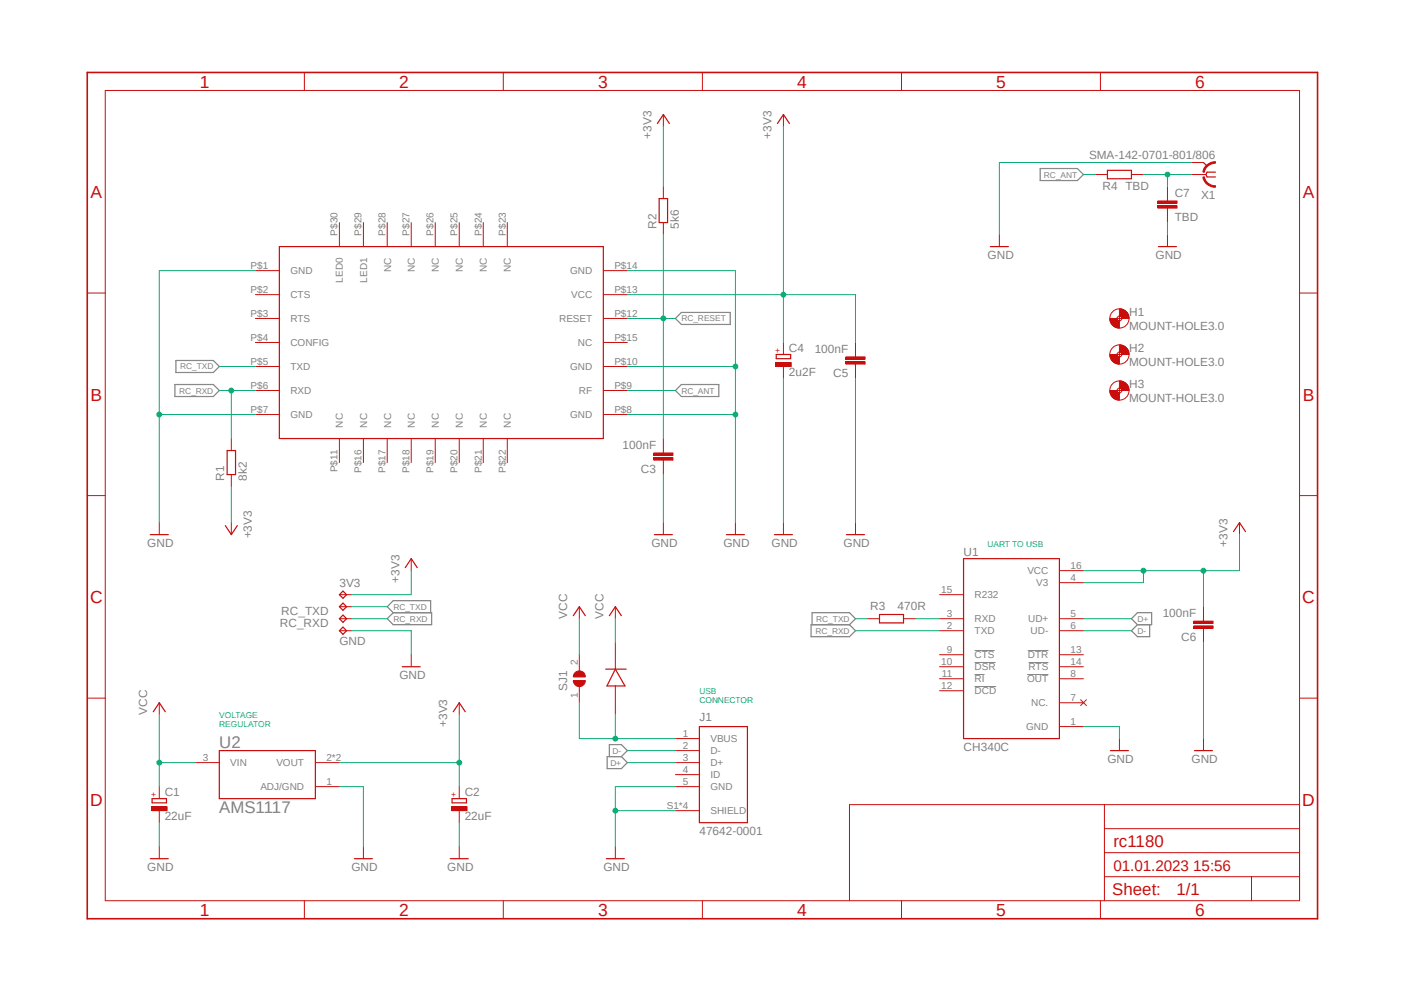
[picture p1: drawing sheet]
<svg xmlns="http://www.w3.org/2000/svg" width="297mm" height="210mm" viewBox="0 0 297 210" stroke-linecap="round" stroke-linejoin="round" font-family="sans-serif">
<path d="M17.9 15l261.2 179.9M279.1 15l-261.2 179.9" fill="none" stroke="#fff" stroke-width=".21"/>
<path d="M206.2 137.6h4.2M217.4 137.6h4.4M206.2 145.2h4.5M206.2 140.1h4.4M206.2 142.7h2.1M217.3 142.7h4.5M217.6 140.1h4.2" fill="none" stroke="#808080" stroke-width=".21"/>
<g fill="none" stroke="#808080" stroke-width=".25">
<path d="M220 35.6h7.9l1.3 1.3-1.3 1.3h-7.9zM37.2 76.2h7.9l1.3 1.3-1.3 1.3h-7.9zM144.1 66.1h10.4v2.5h-10.4l-1.2-1.2zM37 81.3h8.1l1.3 1.3-1.3 1.3h-8.1zM144.1 81.3h8v2.6h-8l-1.2-1.3zM81.9 130.9l1.3-1.3h8.1v2.5h-8.1zM83.2 129.6l-1.3-1.3 1.3-1.3h7.9v2.6M171.6 132.1h8.1l1.3 1.3-1.3 1.3h-8.1zM171.8 132.1v-2.5h7.9l1.3 1.3-1.3 1.2M239.4 130.9l1.2-1.3h3v2.5h-3zM240.6 132.1l-1.2 1.3 1.2 1.3h2.6v-2.6M128.4 160h3l1.3 1.3-1.3 1.3h-3z"/>
<path d="M128.9 160v-2.5h2.5l1.3 1.2-1.3 1.3"/>
</g>
<g fill="none" stroke="#c90d0c" stroke-width=".21">
<path d="M140.3 24.2v2.6M140.3 39.5v2.5M165.7 24.2v2.6M54 57.2h5.1M71.8 47.1v5.1M76.9 47.1v5.1M81.9 47.1v5.1M87 47.1v5.1M92.1 47.1v5.1M97.2 47.1v5.1M102.2 47.1v5.1M107.3 47.1v5.1"/>
<path d="M127.6 57.2h5.1M140.3 47.1v2.5M54 62.3h5.1M54 67.4h5.1M54 72.4h5.1M54 77.5h5.1M127.6 62.3h5.1M127.6 67.4h5.1M127.6 72.4h5.1M127.6 77.5h5.1M48.9 92.8v2.5M54 82.6h5.1"/>
<path d="M54 87.7h5.1M71.8 92.8v5M76.9 92.8v5M81.9 92.8v5M87 92.8v5M92.1 92.8v5M97.2 92.8v5M102.2 92.8v5M107.3 92.8v5M127.6 82.6h5.1M127.6 87.7h5.1M33.7 110.5v2.6"/>
<path d="M48.9 100.4v2.5M48.9 110.5v2.6M140.3 110.5v2.6M155.6 110.5v2.6M165.7 110.5v2.6M262.2 110.5v2.6M183.5 130.9h2.6M191.1 130.9h2.6M198.8 138.5h5M198.8 125.8h5M198.8 130.9h5M198.8 133.4h5"/>
<path d="M224.1 138.5h5.1M224.1 130.9h5.1M224.1 133.4h5.1M224.1 123.2h5.1M224.1 120.7h5.1M254.6 130.9v.5M254.6 132.9v.5M97.2 148.6v2.6M142.9 156.2h5.1M142.9 158.7h5.1M198.8 146.1h5M198.8 141h5"/>
<path d="M198.8 143.6h5M224.1 141h5.1M224.1 143.6h5.1M224.1 153.7h5.1M224.1 148.6h5.1M228.6 148l1.2 1.2M229.8 148l-1.2 1.2M236.8 156.2v2.5M41.3 161.3h5.1M66.7 161.3h5.1M66.7 166.4h5.1M76.9 179.1v2.5"/>
<path d="M130.2 179.1v2.5M142.9 161.3h5.1M142.9 166.4h5.1M142.9 171.4h5.1M142.9 163.8h5.1"/>
</g>
<g fill="none" stroke="#c90d0c" stroke-width=".25">
<path d="M139.1 26.1l1.2-1.9 1.3 1.9M164.5 26.1l1.2-1.9 1.3 1.9M59.1 52.2h68.5v40.6h-68.5zM139.4 42h1.8v5.1h-1.8zM48 95.3h1.8v5.1h-1.8zM31.8 113.1h3.8M47.7 111.2l1.2 1.9 1.3-1.9M138.4 113.1h3.8M153.7 113.1h3.8M163.8 113.1h3.8M203.8 118.2h20.3v38h-20.3zM260.9 112.4l1.3-1.9 1.3 1.9"/>
<path d="M186.1 130h5v1.7h-5zM46.4 158.7h20.3v10.2h-20.3zM95.9 150.5l1.3-1.9 1.2 1.9M148 153.7h10.1v20.3h-10.1zM234.9 158.7h3.8M75 181.6h3.8M128.3 181.6h3.8"/>
</g>
<path d="M252.6 131.4h4v.5h-4z" fill-rule="evenodd" fill="#c90d0c"/>
<path d="M252.6 131.4h4v.5h-4z" fill="none" stroke="#c90d0c" stroke-width=".21"/>
<path d="M252.6 132.4h4v.5h-4z" fill-rule="evenodd" fill="#c90d0c"/>
<path d="M181 75v.5M181 77v.5M252.6 132.4h4v.5h-4zM254.6 128.3v2.6M254.6 133.4v2.5" fill="none" stroke="#c90d0c" stroke-width=".21"/>
<path d="M178.9 75.5h4.1v.5h-4.1z" fill-rule="evenodd" fill="#c90d0c"/>
<path d="M178.9 75.5h4.1v.5h-4.1z" fill="none" stroke="#c90d0c" stroke-width=".21"/>
<path d="M178.9 76.5h4.1v.5h-4.1z" fill-rule="evenodd" fill="#c90d0c"/>
<path d="M178.9 76.5h4.1v.5h-4.1zM181 72.4v2.6M181 77.5v2.6M181 110.5v2.6M254.6 156.2v2.5" fill="none" stroke="#c90d0c" stroke-width=".21"/>
<path d="M179.1 113.1h3.8M252.7 158.7h3.8M32.2 168.9h3v.9h-3z" fill="none" stroke="#c90d0c" stroke-width=".25"/>
<path d="M32 170.6h3.3v.8h-3.3z" fill-rule="evenodd" fill="#c90d0c"/>
<path d="M32 170.6h3.3v.8h-3.3zM33.7 166.4v2.5M33.7 171.4v2.6" fill="none" stroke="#c90d0c" stroke-width=".21"/>
<path d="M164.2 75h3.1v.9h-3.1z" fill="none" stroke="#c90d0c" stroke-width=".25"/>
<path d="M164.1 76.7h3.3v.8h-3.3z" fill-rule="evenodd" fill="#c90d0c"/>
<path d="M164.1 76.7h3.3v.8h-3.3zM165.7 72.4v2.6M165.7 77.5v2.6" fill="none" stroke="#c90d0c" stroke-width=".21"/>
<path d="M95.6 168.9h3.1v.9h-3.1z" fill="none" stroke="#c90d0c" stroke-width=".25"/>
<path d="M95.5 170.6h3.3v.8h-3.3z" fill-rule="evenodd" fill="#c90d0c"/>
<path d="M130.2 128.3v2.6M130.2 135.9v5.6M33.7 148.6v2.6M130.2 145.1v6.1M33.7 179.1v2.5M95.5 170.6h3.3v.8h-3.3zM97.2 166.4v2.5M97.2 171.4v2.6M97.2 179.1v2.5" fill="none" stroke="#c90d0c" stroke-width=".21"/>
<path d="M128.9 130.2l1.3-1.9 1.2 1.9M32.4 150.5l1.3-1.9 1.3 1.9M128.1 141.5h4.4M130.2 141.5l2 3.6h-3.8zM31.8 181.6h3.8M95.2 181.6h3.9" fill="none" stroke="#c90d0c" stroke-width=".25"/>
<path d="M121.7 142.2a1.27 1.27 0 0 1 1.4-.2 1.27 1.27 0 0 1 .7 1.2h-2.5l.1-.6z" fill-rule="evenodd" fill="#c90d0c"/>
<path d="M121.7 142.2a1.27 1.27 0 0 1 1.4-.2 1.27 1.27 0 0 1 .7 1.2h-2.5l.1-.6z" fill="none" stroke="#c90d0c" stroke-width=".21"/>
<path d="M121.3 143.9h2.5a1.27 1.27 0 0 1-1.2 1.3 1.27 1.27 0 0 1-1.3-1.3z" fill-rule="evenodd" fill="#c90d0c"/>
<g fill="none" stroke="#c90d0c" stroke-width=".21">
<path d="M22.3 19.1h252.6v171.4h-252.6zM64.4 15.3v3.8M106.5 15.3v3.8M148.6 15.3v3.8M190.7 15.3v3.8M232.8 15.3v3.8M254.6 36.9h.5M18.5 62h3.8M274.9 62h3.8M18.5 104.8h3.8M274.9 104.8h3.8M122.6 128.3v2.6"/>
<path d="M122.6 138.5v3.4M18.5 147.7h3.8M121.3 143.9h2.5a1.27 1.27 0 0 1-1.2 1.3 1.27 1.27 0 0 1-1.3-1.3zM122.6 145.2v3.4M274.9 147.7h3.8M233.6 170.2v20.3M233.6 175.3h41.3M274.9 170.2h-95.2v20.3M64.4 190.5v3.8M106.5 190.5v3.8M148.6 190.5v3.8M190.7 190.5v3.8"/>
<path d="M232.8 190.5v3.8M233.6 185.4h41.3M233.6 180.3h41.3M264.8 185.4v5.1"/>
</g>
<path d="M254.6 34.4l.8 .7M257.1 36.4h-1.7l-.3 .5 .3 .5h1.7M121.3 130.2l1.3-1.9 1.2 1.9" fill="none" stroke="#c90d0c" stroke-width=".25"/>
<path d="M18.5 15.3h260.2v179h-260.2z" fill="none" stroke="#c90d0c" stroke-width=".34"/>
<path d="M254.5 37.5l.3-.1a2.35 2.35 0 0 0 2.3 1.9v.3a2.58 2.58 0 0 1-2.6-2.1z" fill-rule="evenodd" fill="#c90d0c"/>
<path d="M254.5 37.5l.3-.1a2.35 2.35 0 0 0 2.3 1.9v.3a2.58 2.58 0 0 1-2.6-2.1z" fill="none" stroke="#c90d0c" stroke-width=".21"/>
<path d="M255.1 35a2.55 2.55 0 0 1 2-.8v.3a2.44 2.44 0 0 0-2.3 1.9h-.3v-.3z" fill-rule="evenodd" fill="#c90d0c"/>
<path d="M252.1 36.9h2.5M252.1 34.4h2.5M255.1 35a2.55 2.55 0 0 1 2-.8v.3a2.44 2.44 0 0 0-2.3 1.9h-.3v-.3zM211.4 49.6v2.6" fill="none" stroke="#c90d0c" stroke-width=".21"/>
<path d="M209.5 52.2h3.8" fill="none" stroke="#c90d0c" stroke-width=".25"/>
<path d="M236.8 65.3a1.99 1.99 0 0 1 2 2.1h-1.5l-.1-.4-.4-.2z" fill-rule="evenodd" fill="#c90d0c"/>
<path d="M236.8 65.3a1.99 1.99 0 0 1 2 2.1h-1.5l-.1-.4-.4-.2z" fill="none" stroke="#c90d0c" stroke-width=".21"/>
<path d="M234.8 67.4h1.5l.2 .3 .3 .2v1.5a1.97 1.97 0 0 1-2-2z" fill-rule="evenodd" fill="#c90d0c"/>
<g fill="none" stroke="#c90d0c" stroke-width=".21">
<path d="M234.8 67.4h1.5l.2 .3 .3 .2v1.5a1.97 1.97 0 0 1-2-2zM236.3 67.4h1M236.8 66.8v1.1"/>
<circle cx="236.8" cy="67.4" r="2.04"/>
<circle cx="236.8" cy="67.4" r=".51"/>
</g>
<path d="M236.8 72.9a1.99 1.99 0 0 1 2 2.1h-1.5l-.1-.4-.4-.1z" fill-rule="evenodd" fill="#c90d0c"/>
<path d="M236.8 72.9a1.99 1.99 0 0 1 2 2.1h-1.5l-.1-.4-.4-.1z" fill="none" stroke="#c90d0c" stroke-width=".21"/>
<path d="M234.8 75h1.5l.2 .4 .3 .1v1.5a1.97 1.97 0 0 1-2-2z" fill-rule="evenodd" fill="#c90d0c"/>
<g fill="none" stroke="#c90d0c" stroke-width=".21">
<path d="M234.8 75h1.5l.2 .4 .3 .1v1.5a1.97 1.97 0 0 1-2-2zM236.3 75h1M236.8 74.5v1"/>
<circle cx="236.8" cy="75" r="2.04"/>
<circle cx="236.8" cy="75" r=".51"/>
</g>
<path d="M236.8 80.6a1.99 1.99 0 0 1 2 2h-1.5l-.1-.3-.4-.2z" fill-rule="evenodd" fill="#c90d0c"/>
<path d="M236.8 80.6a1.99 1.99 0 0 1 2 2h-1.5l-.1-.3-.4-.2z" fill="none" stroke="#c90d0c" stroke-width=".21"/>
<path d="M234.8 82.6h1.5l.2 .4 .3 .1v1.5a1.97 1.97 0 0 1-2-2z" fill-rule="evenodd" fill="#c90d0c"/>
<g fill="none" stroke="#c90d0c" stroke-width=".21">
<path d="M231.7 36.9h2.6M239.4 36.9h2.5M247 42v.5M247 44v.5M247 49.6v2.6M234.8 82.6h1.5l.2 .4 .3 .1v1.5a1.97 1.97 0 0 1-2-2zM236.3 82.6h1M236.8 82.1v1"/>
<circle cx="236.8" cy="82.6" r="2.04"/>
<circle cx="236.8" cy="82.6" r=".51"/>
</g>
<path d="M234.3 36h5.1v1.8h-5.1zM245.1 52.2h3.8" fill="none" stroke="#c90d0c" stroke-width=".25"/>
<path d="M244.9 43.5h4.1v.5h-4.1z" fill-rule="evenodd" fill="#c90d0c"/>
<path d="M244.9 43.5h4.1v.5h-4.1z" fill="none" stroke="#c90d0c" stroke-width=".21"/>
<path d="M244.9 42.5h4.1v.5h-4.1z" fill-rule="evenodd" fill="#c90d0c"/>
<path d="M247 39.5v2.5M244.9 42.5h4.1v.5h-4.1zM247 44.5v2.6M140.3 95.3v.5M140.3 97.3v.5" fill="none" stroke="#c90d0c" stroke-width=".21"/>
<path d="M138.3 95.8h4.1v.5h-4.1z" fill-rule="evenodd" fill="#c90d0c"/>
<path d="M138.3 95.8h4.1v.5h-4.1z" fill="none" stroke="#c90d0c" stroke-width=".21"/>
<path d="M138.3 96.8h4.1v.5h-4.1z" fill-rule="evenodd" fill="#c90d0c"/>
<path d="M138.3 96.8h4.1v.5h-4.1zM140.3 92.8v2.5M140.3 97.8v2.6M87 118.2v2.5M71.8 133.4h2.5M71.8 130.9h2.5M71.8 128.3h2.5M71.8 125.8h2.5M87 138.5v2.5" fill="none" stroke="#c90d0c" stroke-width=".21"/>
<path d="M71.8 130.9l.8-.8 .7 .8-.7 .7zM71.8 125.8l.8-.8 .7 .8-.7 .7zM72.6 132.6l.7 .8-.7 .8-.8-.8zM72.6 127.6l.7 .7-.7 .8-.8-.8zM85.7 120.1l1.3-1.9 1.3 1.9M85.1 141h3.8" fill="none" stroke="#c90d0c" stroke-width=".25"/>
<path d="M54 57.2h-20.3v53.3M33.7 87.7h20.3" fill="none" stroke="#0dab76" stroke-width=".21"/>
<circle cx="33.7" cy="87.7" r=".51" fill="#0dab76"/>
<g fill="none" stroke="#0dab76" stroke-width=".21">
<path d="M132.7 57.2h22.9v53.3M132.7 87.7h22.9"/>
<circle cx="33.7" cy="87.7" r=".51"/>
</g>
<circle cx="155.6" cy="87.7" r=".51" fill="#0dab76"/>
<g fill="none" stroke="#0dab76" stroke-width=".21">
<path d="M132.7 77.5h22.9"/>
<circle cx="155.6" cy="87.7" r=".51"/>
</g>
<circle cx="155.6" cy="77.5" r=".51" fill="#0dab76"/>
<g fill="none" stroke="#0dab76" stroke-width=".21">
<path d="M140.3 100.4v10.1M130.2 171.4h12.7M142.9 166.4h-12.7v12.7"/>
<circle cx="155.6" cy="77.5" r=".51"/>
</g>
<circle cx="130.2" cy="171.4" r=".51" fill="#0dab76"/>
<g fill="none" stroke="#0dab76" stroke-width=".21">
<path d="M165.7 26.8v35.5h-33M252.1 34.4h-40.7v15.2M247 47.1v2.5M165.7 80.1v30.4M181 80.1v30.4M74.3 133.4h12.7v5.1M254.6 135.9v20.3M229.2 153.7h7.6v2.5M33.7 174v5.1M71.8 166.4h5.1v12.7M97.2 174v5.1"/>
<circle cx="130.2" cy="171.4" r=".51"/>
</g>
<circle cx="165.7" cy="62.3" r=".51" fill="#0dab76"/>
<g fill="none" stroke="#0dab76" stroke-width=".21">
<path d="M140.3 26.8v12.7M165.7 72.4v-10.1h15.3v10.1M48.9 102.9v7.6M262.2 113.1v7.6h-33M241.9 120.7v2.5h-12.7"/>
<circle cx="165.7" cy="62.3" r=".51"/>
</g>
<circle cx="241.9" cy="120.7" r=".51" fill="#0dab76"/>
<g fill="none" stroke="#0dab76" stroke-width=".21">
<path d="M254.6 120.7v7.6"/>
<circle cx="241.9" cy="120.7" r=".51"/>
</g>
<circle cx="254.6" cy="120.7" r=".51" fill="#0dab76"/>
<g fill="none" stroke="#0dab76" stroke-width=".21">
<path d="M97.2 151.2v15.2M71.8 161.3h25.4"/>
<circle cx="254.6" cy="120.7" r=".51"/>
</g>
<circle cx="97.2" cy="161.3" r=".51" fill="#0dab76"/>
<g fill="none" stroke="#0dab76" stroke-width=".21">
<path d="M46.4 77.5h7.6M46.4 82.6h7.6M48.9 82.6v10.2M74.3 128.3h7.6M87 120.7v5.1h-12.7M181 130.9h2.5"/>
<circle cx="97.2" cy="161.3" r=".51"/>
</g>
<circle cx="48.9" cy="82.6" r=".51" fill="#0dab76"/>
<g fill="none" stroke="#0dab76" stroke-width=".21">
<path d="M229.2 36.9h2.5M132.7 67.4h10.2M140.3 67.4v25.4M132.7 82.6h10.2M74.3 130.9h7.6M181 133.4h17.8M229.2 133.4h10.2M229.2 130.9h10.2M132.7 158.7h10.2M132.7 161.3h10.2"/>
<circle cx="48.9" cy="82.6" r=".51"/>
</g>
<circle cx="140.3" cy="67.4" r=".51" fill="#0dab76"/>
<g fill="none" stroke="#0dab76" stroke-width=".21">
<path d="M140.3 49.6v17.8M193.7 130.9h5.1M33.7 151.2v15.2M33.7 161.3h7.6"/>
<circle cx="140.3" cy="67.4" r=".51"/>
</g>
<circle cx="33.7" cy="161.3" r=".51" fill="#0dab76"/>
<g fill="none" stroke="#0dab76" stroke-width=".21">
<path d="M122.6 130.9v7.6M130.2 130.9v5M122.6 148.6v7.6h20.3M130.2 151.2v5"/>
<circle cx="33.7" cy="161.3" r=".51"/>
</g>
<circle cx="130.2" cy="156.2" r=".51" fill="#0dab76"/>
<g fill="none" stroke="#0dab76" stroke-width=".21">
<path d="M241.9 36.9h10.2M247 36.9v2.6"/>
<circle cx="130.2" cy="156.2" r=".51"/>
</g>
<circle cx="247" cy="36.9" r=".51" fill="#0dab76"/>
<circle cx="247" cy="36.9" r=".51" fill="none" stroke="#0dab76" stroke-width=".21"/>
<g font-size="3.7" fill="#c90d0c">
<text x="42.3" y="18.5">1</text>
<text x="84.4" y="18.5">2</text>
<text x="126.5" y="18.5">3</text>
<text x="168.6" y="18.5">4</text>
<text x="210.7" y="18.5">5</text>
<text x="252.9" y="18.5">6</text>
<text x="19.1" y="41.9">A</text>
<text x="275.6" y="41.9">A</text>
<text x="19.1" y="84.7">B</text>
<text x="275.6" y="84.7">B</text>
<text x="19" y="127.5">C</text>
<text x="275.5" y="127.5">C</text>
<text x="19" y="170.4">D</text>
<text x="275.5" y="170.4">D</text>
<text x="42.3" y="193.7">1</text>
<text x="84.4" y="193.7">2</text>
<text x="126.5" y="193.7">3</text>
<text x="168.6" y="193.7">4</text>
<text x="210.7" y="193.7">5</text>
<text x="252.9" y="193.7">6</text>
</g>
<g font-size="3.6" fill="#808080">
<text x="46.4" y="158.2">U2</text>
<text x="46.4" y="172">AMS1117</text>
</g>
<g font-size="3.6" fill="#c90d0c">
<text x="235.5" y="179.1">rc1180</text>
<text x="235.3" y="189.4">Sheet:</text>
<text x="248.9" y="189.2">1/1</text>
</g>
<text font-size="3.2" fill="#c90d0c" x="235.5" y="184.1">01.01.2023 15:56</text>
<g font-size="2.5" fill="#808080">
<text x="137.8" y="29.3" transform="rotate(-90 137.8 29.3)">+3V3</text>
<text x="163.2" y="29.3" transform="rotate(-90 163.2 29.3)">+3V3</text>
<text x="230.4" y="33.6">SMA-142-0701-801/806</text>
<text x="233.3" y="40.2">R4 TBD</text>
<text x="248.5" y="41.6">C7</text>
<text x="254.1" y="42">X1</text>
<text x="248.5" y="46.7">TBD</text>
<text x="138.9" y="48.3" transform="rotate(-90 138.9 48.3)">R2</text>
<text x="143.6" y="48.3" transform="rotate(-90 143.6 48.3)">5k6</text>
<text x="208.9" y="54.7">GND</text>
<text x="244.4" y="54.7">GND</text>
<text x="238.8" y="69.9">MOUNT-HOLE3.0</text>
<text x="238.8" y="66.8">H1</text>
<text x="166.9" y="74.5">C4</text>
<text x="172.3" y="74.6">100nF</text>
<text x="238.8" y="77.5">MOUNT-HOLE3.0</text>
<text x="238.8" y="74.4">H2</text>
<text x="166.9" y="79.6">2u2F</text>
<text x="176.2" y="79.7">C5</text>
<text x="238.8" y="82">H3</text>
<text x="238.8" y="85">MOUNT-HOLE3.0</text>
<text x="131.7" y="94.9">100nF</text>
<text x="47.4" y="101.6" transform="rotate(-90 47.4 101.6)">R1</text>
<text x="52.2" y="101.6" transform="rotate(-90 52.2 101.6)">8k2</text>
<text x="135.6" y="100">C3</text>
<text x="53.3" y="113.9" transform="rotate(-90 53.3 113.9)">+3V3</text>
<text x="31.2" y="115.6">GND</text>
<text x="137.8" y="115.6">GND</text>
<text x="153" y="115.6">GND</text>
<text x="163.2" y="115.6">GND</text>
<text x="178.4" y="115.6">GND</text>
<text x="203.8" y="117.5">U1</text>
<text x="259.7" y="115.6" transform="rotate(-90 259.7 115.6)">+3V3</text>
<text x="71.8" y="124.2">3V3</text>
<text x="84.5" y="123.2" transform="rotate(-90 84.5 123.2)">+3V3</text>
<text x="59.5" y="130.1">RC_TXD</text>
<text x="120" y="130.9" transform="rotate(-90 120 130.9)">VCC</text>
<text x="127.6" y="130.9" transform="rotate(-90 127.6 130.9)">VCC</text>
<text x="184.1" y="129">R3</text>
<text x="189.9" y="129.1">470R</text>
<text x="246" y="130.5">100nF</text>
<text x="59.2" y="132.6">RC_RXD</text>
<text x="71.8" y="136.4">GND</text>
<text x="249.9" y="135.6">C6</text>
<text x="84.5" y="143.6">GND</text>
<text x="120" y="146.1" transform="rotate(-90 120 146.1)">SJ1</text>
<text x="31.2" y="151.2" transform="rotate(-90 31.2 151.2)">VCC</text>
<text x="94.6" y="153.7" transform="rotate(-90 94.6 153.7)">+3V3</text>
<text x="148" y="152.4">J1</text>
<text x="203.8" y="158.8">CH340C</text>
<text x="234.3" y="161.3">GND</text>
<text x="252.1" y="161.3">GND</text>
<text x="34.8" y="173.5">22uF</text>
<text x="34.8" y="168.4">C1</text>
<text x="98.3" y="173.5">22uF</text>
<text x="98.3" y="168.4">C2</text>
<text x="148" y="176.5">47642-0001</text>
<text x="31.2" y="184.2">GND</text>
<text x="74.3" y="184.2">GND</text>
<text x="94.6" y="184.2">GND</text>
<text x="127.6" y="184.2">GND</text>
</g>
<g font-size="2.1" fill="#808080">
<text x="71.4" y="49.8" transform="rotate(-90 71.4 49.8)">P$30</text>
<text x="76.5" y="49.8" transform="rotate(-90 76.5 49.8)">P$29</text>
<text x="81.6" y="49.8" transform="rotate(-90 81.6 49.8)">P$28</text>
<text x="86.7" y="49.8" transform="rotate(-90 86.7 49.8)">P$27</text>
<text x="91.7" y="49.8" transform="rotate(-90 91.7 49.8)">P$26</text>
<text x="96.8" y="49.8" transform="rotate(-90 96.8 49.8)">P$25</text>
<text x="101.9" y="49.8" transform="rotate(-90 101.9 49.8)">P$24</text>
<text x="107" y="49.8" transform="rotate(-90 107 49.8)">P$23</text>
<text x="53" y="56.9">P$1</text>
<text x="61.4" y="58">GND</text>
<text x="72.6" y="59.8" transform="rotate(-90 72.6 59.8)">LED0</text>
<text x="77.6" y="59.8" transform="rotate(-90 77.6 59.8)">LED1</text>
<text x="82.7" y="57.5" transform="rotate(-90 82.7 57.5)">NC</text>
<text x="87.8" y="57.5" transform="rotate(-90 87.8 57.5)">NC</text>
<text x="92.8" y="57.5" transform="rotate(-90 92.8 57.5)">NC</text>
<text x="97.9" y="57.5" transform="rotate(-90 97.9 57.5)">NC</text>
<text x="103" y="57.5" transform="rotate(-90 103 57.5)">NC</text>
<text x="108.1" y="57.5" transform="rotate(-90 108.1 57.5)">NC</text>
<text x="120.6" y="58">GND</text>
<text x="130" y="56.9">P$14</text>
<text x="53" y="61.9">P$2</text>
<text x="61.4" y="63.1">CTS</text>
<text x="120.9" y="63.1">VCC</text>
<text x="130" y="61.9">P$13</text>
<text x="53" y="67">P$3</text>
<text x="61.4" y="68.1">RTS</text>
<text x="118.3" y="68.2">RESET</text>
<text x="130" y="67">P$12</text>
<text x="53" y="72.1">P$4</text>
<text x="53" y="77.2">P$5</text>
<text x="61.4" y="73.2">CONFIG</text>
<text x="122.3" y="73.2">NC</text>
<text x="130" y="77.2">P$10</text>
<text x="130" y="72.1">P$15</text>
<text x="53" y="82.3">P$6</text>
<text x="61.4" y="78.3">TXD</text>
<text x="61.4" y="83.4">RXD</text>
<text x="120.6" y="78.3">GND</text>
<text x="122.5" y="83.4">RF</text>
<text x="130" y="82.3">P$9</text>
<text x="53" y="87.3">P$7</text>
<text x="61.4" y="88.4">GND</text>
<text x="120.6" y="88.4">GND</text>
<text x="130" y="87.3">P$8</text>
<text x="72.6" y="90.4" transform="rotate(-90 72.6 90.4)">NC</text>
<text x="77.6" y="90.4" transform="rotate(-90 77.6 90.4)">NC</text>
<text x="82.7" y="90.4" transform="rotate(-90 82.7 90.4)">NC</text>
<text x="87.8" y="90.4" transform="rotate(-90 87.8 90.4)">NC</text>
<text x="92.8" y="90.4" transform="rotate(-90 92.8 90.4)">NC</text>
<text x="97.9" y="90.4" transform="rotate(-90 97.9 90.4)">NC</text>
<text x="103" y="90.4" transform="rotate(-90 103 90.4)">NC</text>
<text x="108.1" y="90.4" transform="rotate(-90 108.1 90.4)">NC</text>
<text x="71.4" y="99.9" transform="rotate(-90 71.4 99.9)">P$11</text>
<text x="76.5" y="100" transform="rotate(-90 76.5 100)">P$16</text>
<text x="81.6" y="100" transform="rotate(-90 81.6 100)">P$17</text>
<text x="86.7" y="100" transform="rotate(-90 86.7 100)">P$18</text>
<text x="91.7" y="100" transform="rotate(-90 91.7 100)">P$19</text>
<text x="96.8" y="100" transform="rotate(-90 96.8 100)">P$20</text>
<text x="101.9" y="100" transform="rotate(-90 101.9 100)">P$21</text>
<text x="107" y="100" transform="rotate(-90 107 100)">P$22</text>
<text x="199.1" y="125.4">15</text>
<text x="217.3" y="121.5">VCC</text>
<text x="219.2" y="124">V3</text>
<text x="226.5" y="122.9">4</text>
<text x="226.5" y="120.3">16</text>
<text x="200.3" y="130.5">3</text>
<text x="206.2" y="126.5">R232</text>
<text x="206.2" y="131.6">RXD</text>
<text x="217.5" y="131.6">UD+</text>
<text x="226.5" y="130.5">5</text>
<text x="200.3" y="133">2</text>
<text x="206.2" y="134.2">TXD</text>
<text x="218" y="134.2">UD-</text>
<text x="226.5" y="133">6</text>
<text x="122.2" y="140.6" transform="rotate(-90 122.2 140.6)">2</text>
<text x="199.1" y="140.6">10</text>
<text x="199.3" y="143.2">11</text>
<text x="200.3" y="138.1">9</text>
<text x="206.2" y="139.2">CTS</text>
<text x="206.2" y="141.8">DSR</text>
<text x="217.4" y="139.2">DTR</text>
<text x="217.6" y="141.8">RTS</text>
<text x="226.5" y="138.1">13</text>
<text x="226.5" y="140.6">14</text>
<text x="226.5" y="143.2">8</text>
<text x="122.2" y="147.6" transform="rotate(-90 122.2 147.6)">1</text>
<text x="199.1" y="145.7">12</text>
<text x="206.2" y="146.9">DCD</text>
<text x="206.2" y="144.3">RI</text>
<text x="217.3" y="144.3">OUT</text>
<text x="218.1" y="149.4">NC.</text>
<text x="226.5" y="148.3">7</text>
<text x="144.4" y="155.9">1</text>
<text x="217.1" y="154.5">GND</text>
<text x="226.5" y="153.3">1</text>
<text x="42.9" y="161">3</text>
<text x="69" y="161">2*2</text>
<text x="144.4" y="158.4">2</text>
<text x="144.4" y="161">3</text>
<text x="150.3" y="157">VBUS</text>
<text x="150.3" y="159.5">D-</text>
<text x="48.7" y="162.1">VIN</text>
<text x="55.1" y="167.1">ADJ/GND</text>
<text x="58.5" y="162.1">VOUT</text>
<text x="69" y="166">1</text>
<text x="144.4" y="166">5</text>
<text x="144.4" y="163.5">4</text>
<text x="150.3" y="162.1">D+</text>
<text x="150.3" y="167.1">GND</text>
<text x="150.3" y="164.6">ID</text>
<text x="141.1" y="171.1">S1*4</text>
<text x="150.3" y="172.2">SHIELD</text>
</g>
<g font-size="1.8" fill="#808080">
<text x="220.9" y="37.5">RC_ANT</text>
<text x="144.1" y="68">RC_RESET</text>
<text x="37.9" y="83.2">RC_RXD</text>
<text x="38.1" y="78.1">RC_TXD</text>
<text x="144.1" y="83.2">RC_ANT</text>
<text x="83.2" y="128.9">RC_TXD</text>
<text x="83.2" y="131.5">RC_RXD</text>
<text x="172.7" y="131.5">RC_TXD</text>
<text x="240.6" y="131.5">D+</text>
<text x="172.5" y="134">RC_RXD</text>
<text x="240.6" y="134">D-</text>
<text x="129.1" y="161.9">D+</text>
<text x="129.6" y="159.4">D-</text>
</g>
<g font-size="1.8" fill="#c90d0c">
<text x="165.1" y="74.6" transform="rotate(-90 165.1 74.6)">+</text>
<text x="33.1" y="168.5" transform="rotate(-90 33.1 168.5)">+</text>
<text x="96.6" y="168.5" transform="rotate(-90 96.6 168.5)">+</text>
</g>
<g font-size="1.8" fill="#0dab76">
<text x="208.9" y="115.6">UART TO USB</text>
<text x="148" y="146.7">USB</text>
<text x="148" y="148.6">CONNECTOR</text>
<text x="46.4" y="151.8">VOLTAGE</text>
<text x="46.4" y="153.7">REGULATOR</text>
</g>
</svg>
